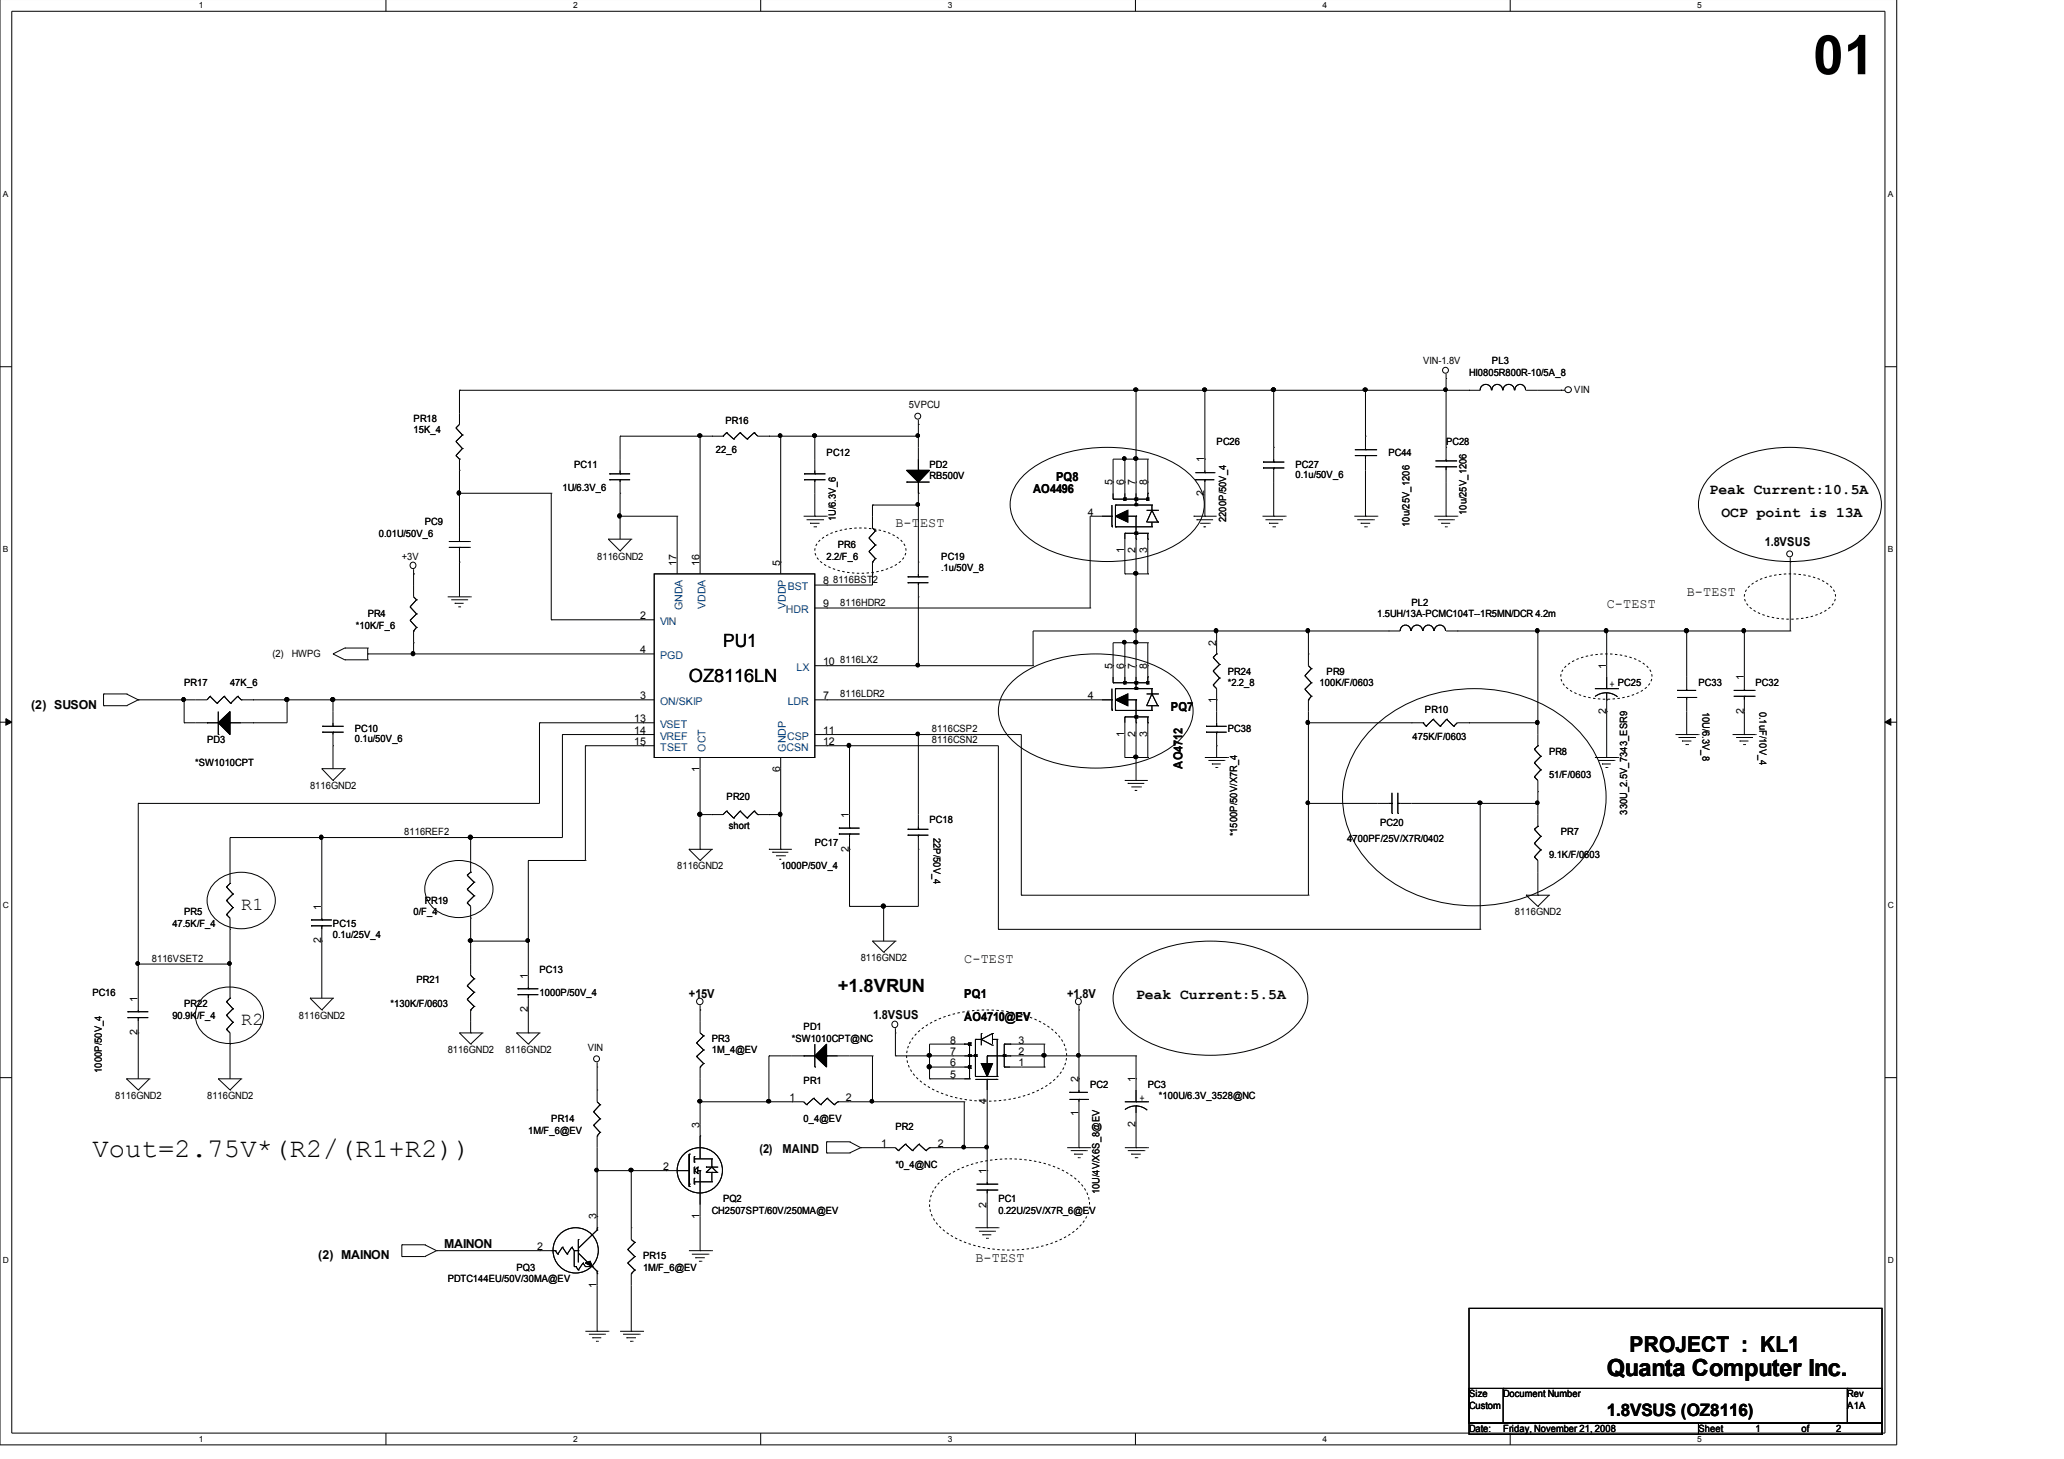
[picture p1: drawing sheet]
<svg xmlns="http://www.w3.org/2000/svg" width="297mm" height="210mm" viewBox="0 0 297 210" stroke-linecap="round" stroke-linejoin="round" font-family="sans-serif">
<path d="M0 -.1v208h273v-208M1.7 1.6h269.6v204.6h-269.6z" fill="none" stroke="#000" stroke-width=".14"/>
<g fill="#fff">
<path d="M28.6 .1h.5v1.3h-.5z"/>
<path d="M28.6 206.3h.5v1.3h-.5z"/>
</g>
<path d="M55.5 -.1v1.7M55.5 206.2v1.7" fill="none" stroke="#000" stroke-width=".14"/>
<g fill="#fff">
<path d="M82.5 .1h.5v1.3h-.5z"/>
<path d="M82.5 206.3h.5v1.3h-.5z"/>
</g>
<path d="M109.5 -.1v1.7M109.5 206.2v1.7" fill="none" stroke="#000" stroke-width=".14"/>
<g fill="#fff">
<path d="M136.4 .1h.5v1.3h-.5z"/>
<path d="M136.4 206.3h.5v1.3h-.5z"/>
</g>
<path d="M163.4 -.1v1.7M163.4 206.2v1.7" fill="none" stroke="#000" stroke-width=".14"/>
<g fill="#fff">
<path d="M190.3 .1h.5v1.3h-.5z"/>
<path d="M190.3 206.3h.5v1.3h-.5z"/>
</g>
<path d="M217.3 -.1v1.7M217.3 206.2v1.7" fill="none" stroke="#000" stroke-width=".14"/>
<g fill="#fff">
<path d="M244.3 .1h.5v1.3h-.5z"/>
<path d="M244.3 206.3h.5v1.3h-.5z"/>
<path d="M.4 27.2h.7v1.3h-.7z"/>
<path d="M271.7 27.2h.7v1.3h-.7z"/>
<path d="M.4 78.3h.7v1.3h-.7z"/>
<path d="M271.7 78.3h.7v1.3h-.7z"/>
</g>
<path d="M0 52.8h1.7M271.3 52.8h1.7" fill="none" stroke="#000" stroke-width=".14"/>
<g fill="#fff">
<path d="M.4 129.5h.7v1.2h-.7z"/>
<path d="M271.7 129.5h.7v1.2h-.7z"/>
</g>
<path d="M0 103.9h1.7M271.3 103.9h1.7" fill="none" stroke="#000" stroke-width=".14"/>
<path d="M.8 103.4l.9 .5-.9 .4zM271.3 103.9l.8-.5v.9z" fill="#000" stroke="#000" stroke-width=".14"/>
<g fill="#fff">
<path d="M.4 180.6h.7v1.3h-.7z"/>
<path d="M271.7 180.6h.7v1.3h-.7z"/>
</g>
<g fill="none" stroke="#000" stroke-width=".14">
<path d="M66.1 56.1h.1M66.1 56.1v5l-.5 .5M163.5 56.1h.1M163.5 56.1v16.6M173.4 56.1v11.9M183.3 56.1h.1M183.3 56.1v10.4M196.5 56.1h.1M196.5 56.1v8.6M208.1 56.1h.1M208.1 54.5h.1M208.1 53.8v12.5"/>
<path d="M211.4 56.1h.1M214.6 56.1a.8 .8 0 0 0-.8-.8 .8 .8 0 0 0-.8 .8h-146.9M216.2 56.1a.76 .76 0 0 0-.7-.8 .76 .76 0 0 0-.8 .8M217.9 56.1a.8 .8 0 0 0-.8-.8 .8 .8 0 0 0-.8 .8M219.5 56.1a.76 .76 0 0 0-.7-.8 .76 .76 0 0 0-.8 .8M219.6 56.1h5.6M224.6 56.1h.1M64.6 78.8h3M64.6 77.9h3M65.6 61.6h.1M65.6 63.5h.1M65.6 65.5h.1"/>
<path d="M65.6 61.6l.9 1M65.6 63.5l.9 1M65.6 65.5l.5 .6M66.1 71h.1M66.1 67.7h.1M66.1 77.9h.1M66.1 78.8h.1M66.1 66.1h.1M66.1 71h13.2M66.1 66.1v11.8M66.1 78.8v7.1M66.5 62.6h.1"/>
<path d="M66.5 64.5h.1M66.5 62.6l-.9 .9M66.5 64.5l-.9 1M67.6 78.8h.1M67.6 77.9h.1M79.3 71h.1M79.3 71v18.2M87.5 77.6h.1M87.5 77.6h3.3M87.5 77.6l1.7 1.7M87.7 68.2h.1M87.7 69h.1"/>
<path d="M87.7 69h3M87.7 68.2h3M89.2 74.3h.1M89.2 62.8h.1M89.2 71h.1M89.2 79.3h.1M89.2 69h.1M89.2 68.2h.1M89.2 62.8h14.9M89.2 62.8v5.4M89.2 69v8.6M89.2 74.3h8.3"/>
<path d="M90.8 77.6h.1M90.8 77.6l-1.6 1.7M97.5 74.3h.1M97.5 74.3v8.3M100.8 62.8h.1M100.8 62.8v19.8M102.4 62.8h.1M104.1 62.8h.1M104.6 62.2h.1M104.6 62.2l1 1M104.6 62.2l-.5 .6M105.6 63.2h.1"/>
<path d="M106.5 62.2h.1M106.5 62.2l1 1M106.5 62.2l-.9 1M107.5 63.2h.1M108.5 62.2h.1M108.5 62.2l.6 .6h23.1M108.5 62.2l-1 1M110.7 62.8h.1M112.4 62.8h.1M112.4 62.8v19.8M115.7 74.3h3.3M115.7 68.2h.1"/>
<path d="M115.7 69h.1M115.7 69h3.1M115.7 68.2h3.1M116.1 74.8h2.3M116.6 75.3h.1M116.6 75.3h1.3M117.1 75.8h.3M117.3 62.8h.1M117.3 74.3h.1M117.3 69h.1M117.3 68.2h.1M117.3 62.8v5.4"/>
<path d="M117.3 69v5.3M117.4 75.8h.1M118.4 74.8h.1M119 74.3h.1M125.1 77.4h.1M125.1 79.3h.1M125.1 77.4l.9 1M125.1 79.3l.9 1.1M125.6 72.7h.1M125.6 72.7v3.3l.4 .4M125.6 72.7h6.6M126 76.4h.1"/>
<path d="M126 78.4h.1M126 76.4l-.9 1M126 78.4l-.9 .9M130.5 69.4h.1M130.5 69.4h3.3M132.2 62.8h.1M132.2 61.1h.1M132.2 67.7h.1M132.2 71h.1M132.2 60.4v7.3M132.2 69.4v13.6M147.5 68.2a16.9 16.9 0 0 1 10.2-3.8 19.9 19.9 0 0 1 12.5 3 6.3 6.3 0 0 1 3 6.1 7.7 7.7 0 0 1-4 4.9 21.5 21.5 0 0 1-19.7 0 7.7 7.7 0 0 1-4-4.9 5.7 5.7 0 0 1 2-5.3z"/>
<path d="M160 74.3h.1M160 75.6h.1M160 75.8h.1M160 74.3h-3.1v13.2M160 72.7v3.1M160.2 69.4h.1M160.2 71.8h.1M160.2 71.8h5M160.5 72.7h.1M160.5 75.8h.1M160.5 72.7h5.3M160.5 75.8h5.3"/>
<path d="M160.5 72.7v3.1M161.7 71.6h.1M161.7 72h.1M161.7 71.6v.4M161.7 71.6h.3M161.7 72h.3M161.9 69.4h.1M161.9 66.1h.1M161.9 71.8h.1M161.9 76.7h.1M161.9 66.1v5.7M161.9 76.7v5.9"/>
<path d="M161.9 76.7h3.3M162 71.8h.1M162 71.6h.1M162 72h.1M162 71.6v.4M162.3 74.3h1.2M163.3 71.6h.1M163.3 72h.1M163.3 72.5h.1M163.3 72.7h.1M163.3 76.6h.1M163.3 76.9h.1"/>
<path d="M163.3 71.6v.4M163.3 72.5v.2M163.3 76.6v.3M163.3 71.6h.4M163.3 72h.4M163.3 72.7h.4M163.3 72.5h.4M163.3 76.6h.4M163.3 76.9h.4M163.5 69.4h.1M163.5 66.1h.1M163.5 71.8h.1"/>
<path d="M163.5 72h.1M163.5 74.3h.1M163.5 72.7h.1M163.5 76.6h.1M163.5 76.7h.1M163.5 77.6h.1M163.5 74.3v24.8M163.7 72h.1M163.7 71.6h.1M163.7 72.7h.1M163.7 72.5h.1M163.7 76.9h.1"/>
<path d="M163.7 76.6h.1M163.7 71.6v.4M163.7 72.5v.2M163.7 76.6v.3M165 72h.1M165 71.6h.1M165 75.1h.1M165 71.6v.4M165 71.6h.3M165 72h.3M165 73.4h1.6M165.2 69.4h.1"/>
<path d="M165.2 66.1h.1M165.2 71.6h.1M165.2 76.7h.1M165.2 77.6h.1M165.2 71.8h.1M165.2 71h.1M165.2 66.1h-5v5.7M165.2 66.1v5.7M165.2 76.7v5.9M165.2 75.1h1.4M165.3 71.6h.1M165.3 71.8h.1"/>
<path d="M165.3 72h.1M165.3 71.6v.4M165.8 72.7h.1M165.8 73.4h.1M165.8 75.8h.1M165.8 72.7v.7M165.8 75.1v.7M165.8 73.4l-.8 1.7M165.8 73.4l.8 1.7M166.6 73.4h.1M166.6 75.1h.1M171.8 74.3h.1"/>
<path d="M171.8 74.3h3.3M172 69h.1M172 69h2.8M172 68h2.8M172.2 74.8h.1M172.2 74.8h2.4M172.7 75.3h1.4M173.2 75.8h.1M173.2 75.8h.4M173.4 66.1h.1M173.4 74.3h.1M173.4 68h.1"/>
<path d="M173.4 69h.1M173.4 69v5.3M174.1 75.3h.1M174.8 68h.1M181.7 74.3h3.3M181.8 66.5h.1M181.8 67.3h.1M181.8 66.5h3M181.8 67.3h3M182.1 74.8h2.4M182.6 75.3h.1M182.6 75.3h1.4"/>
<path d="M183.1 75.8h.4M183.3 64.4h.1M183.3 74.3h.1M183.3 67.3h.1M183.3 66.5h.1M183.3 67.3v7M183.5 75.8h.1M184.5 74.8h.1M185 74.3h.1M194.9 74.3h3.3M195 65.5h3M195 64.7h3"/>
<path d="M195.3 74.8h2.4M195.8 75.3h.1M195.8 75.3h1.4M196.3 75.8h.4M196.5 74.3h.1M196.5 62.8h.1M196.5 64.7h.1M196.5 65.5h.1M196.5 65.5v8.8M196.7 75.8h.1M197.7 74.8h.1M198 65.5h.1"/>
<path d="M198 64.7h.1M198.2 74.3h.1M206.4 74.3h3.3M206.6 67.2h2.9M206.6 66.3h2.9M206.9 74.8h2.3M207.4 75.3h.1M207.4 75.3h1.3M207.9 75.8h.3M208.1 64.4h.1M208.1 74.3h.1M208.1 66.3h.1"/>
<path d="M208.1 67.2h.1M208.1 67.2v7.1M208.2 75.8h.1M209.2 74.8h.1M209.5 67.2h.1M209.5 66.3h.1M209.7 74.3h.1M246.8 67.9a16.5 16.5 0 0 1 10.8-3.5 16.5 16.5 0 0 1 10.8 3.5 5.8 5.8 0 0 1 0 9.4 16.5 16.5 0 0 1-10.8 3.5 16.5 16.5 0 0 1-10.8-3.5 5.8 5.8 0 0 1 0-9.4zM14.9 99.8h.1M14.9 99.8v1.7M14.9 99.8h3.3M18.2 99.8h.1"/>
<path d="M18.2 99.8l1.7 .9M47.9 94.1h.1M47.9 94.1l1.7 .8M49.6 93.2h.1M49.6 94.9h.1M49.6 93.2l-1.7 .9M49.6 93.2h3.3M49.6 94.9h3.3M52.9 94.1h.1M52.9 93.2h.1M52.9 94.9h.1M52.9 94.1h41.2"/>
<path d="M52.9 93.2v1.7M59 87.3h.1M59 89.3h.1M59 87.3l.9 1M59 89.3l.9 1M59.5 92.5h.1M59.5 94.1h.1M59.5 82.6h.1M59.5 90.8h.1M59.5 81.9v4l.4 .4M59.5 90.8v3.3M59.9 86.3h.1"/>
<path d="M59.9 88.3h.1M59.9 90.3h.1M59.9 86.3l-.9 1M59.9 88.3l-.9 1M59.9 90.3l-.4 .5M64.4 85.9h3.3M64.9 86.3h2.3M65.4 86.8h.1M65.4 86.8h1.3M66 87.3h.2M66.1 80.9h.1M66.2 87.3h.1"/>
<path d="M67.2 86.3h.1M67.7 85.9h.1M79.3 89.2h.1M79.3 89.2h14.8M94.1 82.6h23.2v26.4h-23.2zM112.4 80.9h.1M117.3 87.5h39.6M117.3 95.8h31.4M119 87.5h.1M119 84.2h.1M119 95.8h.1M125.6 82.6h.1"/>
<path d="M125.6 80.9h.1M125.6 80.9v3.3h-8.3M126 80.4h.1M126 80.4l-.4 .5M130.6 83h.1M130.6 83.8h.1M130.6 83h3M130.6 83.8h3M132.2 80.9h.1M132.2 85.9h.1M132.2 95.8h.1M132.2 83.8h.1"/>
<path d="M132.2 83h.1M132.2 83.8v12M145.9 97.9a17 17 0 0 1 10.2-3.8 20 20 0 0 1 12.5 3.1 6.3 6.3 0 0 1 3 6 7.7 7.7 0 0 1-4 4.9 21.6 21.6 0 0 1-19.8 0 7.7 7.7 0 0 1-4-4.9 5.7 5.7 0 0 1 2.1-5.3zM148.7 95.8h.1M156.9 87.5h.1M160 99.1v3.1M160.2 95.8h.1M160.2 98.2h.1M160.2 98.2h5M160.5 99.1h.1M160.5 99.1v3.1M160.5 99.1h5.3"/>
<path d="M161.7 98.1h.1M161.7 98.4h.1M161.7 98.1h.3M161.7 98.4h.3M161.7 98.1v.3M161.9 92.5h.1M161.9 95.8h.1M161.9 82.6h.1M161.9 98.2h.1M161.9 92.5v5.7M161.9 82.6h3.3M162 98.2h.1"/>
<path d="M162 98.1h.1M162 98.4h.1M162 98.1v.3M163.3 98.1h.1M163.3 98.4h.1M163.3 98.9h.1M163.3 99.2h.1M163.3 98.1h.4M163.3 98.4h.4M163.3 98.1v.3M163.3 98.9v.3M163.3 99.2h.4"/>
<path d="M163.3 98.9h.4M163.5 90.8h.1M163.5 92.5h.1M163.5 95.8h.1M163.5 82.6h.1M163.5 98.2h.1M163.5 98.4h.1M163.5 99.1h.1M163.5 99.2h.1M163.7 98.4h.1M163.7 98.1h.1M163.7 99.2h.1"/>
<path d="M163.7 98.9h.1M163.7 98.1v.3M163.7 98.9v.3M165 98.4h.1M165 98.1h.1M165 99.8h1.6M165 98.1h.3M165 98.4h.3M165 98.1v.3M165.2 92.5h.1M165.2 95.8h.1M165.2 82.6h.1"/>
<path d="M165.2 98.1h.1M165.2 98.2h.1M165.2 97.4h.1M165.2 92.5h-5v5.7M165.2 92.5v5.7M165.3 98.1h.1M165.3 98.2h.1M165.3 98.4h.1M165.3 98.1v.3M165.8 99.1h.1M165.8 99.8h.1M165.8 99.1v.7"/>
<path d="M165.8 99.8l-.8 1.7M165.8 99.8l.8 1.7M166.6 99.8h.1M174.6 98.6h.1M174.6 96.5h.1M174.6 94.6h.1M174.6 98.6l.5 .5v5.4M174.6 96.5l.9 1.1M174.6 94.6l.9 1M175.1 90.8h.1M175.1 94.1h.1M175.1 90.8v3.3"/>
<path d="M175.1 94.1l-.5 .5M175.5 97.6h.1M175.5 95.6h.1M175.5 97.6l-.9 1M175.5 95.6l-.9 .9M187.8 97.2h.1M187.8 99.2h.1M187.8 97.2l.9 1M187.8 99.2l.9 1M188.3 90.8h.1M188.3 94.1h.1M188.3 90.8v5l.4 .4"/>
<path d="M188.7 96.2h.1M188.7 98.2h.1M188.7 96.2l-.9 1M188.7 98.2l-.9 1M199.8 90.8h.1M203 90.8a.77 .77 0 0 0-.7-.9 .77 .77 0 0 0-.8 .9h-52.8v5M204.7 90.8a.81 .81 0 0 0-.8-.9 .81 .81 0 0 0-.8 .9M206.3 90.8a.77 .77 0 0 0-.7-.9 .77 .77 0 0 0-.8 .9M208 90.8a.81 .81 0 0 0-.8-.9 .81 .81 0 0 0-.8 .9M208.1 90.8h49.5M209.7 90.8h.1M221.3 90.8h.1"/>
<path d="M221.3 90.8v16.5M229.5 99.1h3.3M231.2 90.8h.1M231.2 99.1h.1M231.2 99.7a2.65 2.65 0 0 1 1.6 .5M231.2 99.7h-.1a2.64 2.64 0 0 0-1.5 .5M231.2 90.8v8.3M231.2 99.7v9.3M232.8 99.1h.1M241.4 99.3h.1M241.4 99.3h2.7M242.7 90.8h.1"/>
<path d="M242.7 99.3h.1M242.7 90.8v8.5M249.5 99.3h3M251 90.8h.1M251 99.3h.1M251 90.8v8.5M252.5 99.3h.1M257.6 90.8h.1M257.6 80.9h.1M257.6 80.2v10.6M14.9 101.5h.1M14.9 101.5h3.3"/>
<path d="M18.2 101.5h.1M19.9 100.7h.1M19.9 115.6h.1M19.9 115.6v30M19.9 100.7l-1.7 .8M26.5 100.7h.1M26.5 104h.1M26.5 100.7v3.3M26.5 104h4.9M29.8 104h.1M30.2 100.2h.1M30.2 100.2l-.4 .5h-9.9"/>
<path d="M30.2 100.2l1 1M31.2 101.2h.1M31.4 105.7h.1M31.4 102.4v3.3M32.3 100.2h.1M32.3 100.2l-1.1 1M32.3 100.2l.9 1M33.1 104h.1M33.2 101.2h.1M34.2 100.2h.1M34.2 100.2l-1 1M34.2 100.2l.5 .5"/>
<path d="M34.7 100.7h.1M34.7 100.7h59.4M36.4 100.7h.1M36.4 104h.1M41.3 100.7h.1M41.3 100.7v3.3h-8.2M46.3 110.6h.1M46.3 110.6h3.3M46.3 110.6l1.6 1.7M46.4 104.5h.1M46.4 105.3h.1M46.4 104.5h3"/>
<path d="M46.4 105.3h3M47.9 100.7h.1M47.9 107.3h.1M47.9 112.3h.1M47.9 105.3h.1M47.9 104.5h.1M47.9 100.7v3.8M47.9 105.3v5.3M49.6 110.6h.1M49.6 110.6l-1.7 1.7M77.6 104h.1M77.6 104h16.5"/>
<path d="M77.6 104v11.6h-57.7M80.9 105.7h.1M80.9 105.7v14.8h-47.8M80.9 105.7h13.2M84.2 107.3h.1M84.2 107.3v16.5M84.2 107.3h9.9M92.5 104h.1M92.5 105.7h.1M92.5 107.3h.1M100.8 117.2h.1M100.8 109v13.2"/>
<path d="M102.4 117.2h.1M104.6 116.7h.1M104.6 116.7l-.5 .5h-3.3M104.6 116.7l1 1M105.6 117.7h.1M106.5 116.7h.1M106.5 116.7l-.9 1M106.5 116.7l1 1M107.5 117.7h.1M108.5 116.7h.1M108.5 116.7l-1 1M108.5 116.7l.6 .5"/>
<path d="M109.1 117.2h.1M109.1 117.2h3.3M110.7 117.2h.1M112.4 117.2h.1M112.4 109v13.2M117.3 100.7h42.7M117.3 105.7h29.7v23.1M117.3 107.3h26.4v26.4M119 100.7h.1M119 105.7h.1M119 107.3h.1M120.7 120h.1"/>
<path d="M120.7 119.1h.1M120.7 120h3M120.7 119.1h3M122.3 107.3h.1M122.3 119.1h.1M122.3 120h.1M122.3 107.3v11.8M122.3 120v10.4M130.6 119.3h.1M130.6 119.3h3M132.2 105.7h.1M132.2 119.3h.1"/>
<path d="M132.2 105.7v13.6M160 100.7h.1M160 102h.1M160 102.2h.1M160.5 102.2h.1M160.5 102.2h5.3M161.9 109h.1M161.9 112.3h.1M161.9 103.1h.1M161.9 103.1v5.9M161.9 109h3.3M161.9 112.3h3.3"/>
<path d="M161.9 103.1h3.3M162.3 112.7h.1M162.3 100.7h1.2M162.3 112.7h2.4M162.8 113.2h1.4M163.3 113.7h.1M163.3 103h.1M163.3 103.3h.1M163.3 113.7h.4M163.3 103v.3M163.3 103h.4M163.3 103.3h.4"/>
<path d="M163.5 109h.1M163.5 112.3h.1M163.5 100.7h.1M163.5 103h.1M163.5 103.1h.1M163.5 104h.1M163.5 100.7v11.6M163.7 103.3h.1M163.7 103h.1M163.7 103v.3M164.2 113.2h.1M165 101.5h.1"/>
<path d="M165.2 109h.1M165.2 103.1h.1M165.2 104h.1M165.2 103.1v5.9M165.2 101.5h1.4M165.8 102.2h.1M165.8 101.5v.7M166.6 101.5h.1M173.4 109h3.3M173.6 104.5h.1M173.6 105.3h.1M173.6 104.5h2.9"/>
<path d="M173.6 105.3h2.9M173.9 109.4h2.3M174.4 109.9h.1M174.4 109.9h1.3M174.9 110.4h.3M175.1 107.3h.1M175.1 100.7h.1M175.1 105.3h.1M175.1 104.5h.1M175.1 105.3v3.7M175.2 110.4h.1M176.2 109.4h.1"/>
<path d="M176.7 109h.1M188.3 104h.1M188.3 115.6h.1M188.3 100.7h.1M188.3 104h16.5M188.3 115.6h12M188.3 100.7v28.1M188.7 100.2h.1M188.7 100.2l-.4 .5M197.1 105.2a21.3 21.3 0 0 1 20.4-5.5 18.1 18.1 0 0 1 12.3 9.2 13.6 13.6 0 0 1-3.6 16.3 21.9 21.9 0 0 1-24.1 2.7 15.6 15.6 0 0 1-8.8-11.7 13.7 13.7 0 0 1 3.8-11zM200.3 117h.1M200.3 115.6h.1"/>
<path d="M200.3 114.1v2.9M201.2 115.6h.1M201.2 117h.1M201.2 115.6h20.1M201.2 114.1v2.9M203.1 104h.1M204.8 104h.1M204.8 104l.4 .5M205.2 104.5h.1M206.2 103.5h.1M206.2 103.5l1.1 1M206.2 103.5l-1 1"/>
<path d="M207.3 104.5h.1M208.2 103.5h.1M208.2 103.5l1 1M208.2 103.5l-.9 1M209.2 104.5h.1M211.4 104h.1M213 115.6h.1M213 115.6v18.1M220.8 119.3h.1M220.8 111.8h.1M220.8 109.7h.1M220.8 107.8h.1"/>
<path d="M220.8 111.8l.5 .5v6.6M220.8 119.3l.9 1M220.8 109.7l.9 1.1M220.8 107.8l.9 1M221.3 104h.1M221.3 115.6h.1M221.3 113.9h.1M221.3 118.9h.1M221.3 107.3h.1M221.3 104h-11.6l-.5 .5M221.3 118.9l-.5 .4M221.3 107.3l-.5 .5"/>
<path d="M221.7 110.8h.1M221.7 108.8h.1M221.7 110.8l-.9 1M221.7 108.8l-.9 .9M229.5 109h3.3M230 109.4h2.3M230.5 109.9h.1M230.5 109.9h1.3M231.1 110.4h.2M231.2 102.4h.1M231.2 100.7h.1M231.3 110.4h.1"/>
<path d="M232.3 109.4h.1M232.8 109h.1M241.1 105.7h3.3M241.4 100.3h2.7M241.6 106.1h2.3M242.1 106.6h.1M242.1 106.6h1.3M242.6 107.1h.3M242.7 105.7h.1M242.7 100.3h.1M242.7 100.3v5.4M242.9 107.1h.1"/>
<path d="M243.9 106.1h.1M244.1 100.3h.1M244.4 105.7h.1M249.3 105.7h3.3M249.5 100.2h3M249.9 106.1h2.2M250.4 106.6h.1M250.4 106.6h1.2M250.9 107.1h.2M251 105.7h.1M251 100.2h.1M251 100.2v5.5"/>
<path d="M251.1 107.1h.1M252.1 106.1h.1M252.5 100.2h.1M252.6 105.7h.1M19.9 138.7h.1M19.9 138.7h13.2M31 126.9a5.5 5.5 0 0 1 8 .6 3.7 3.7 0 0 1-1.8 5.6 5.3 5.3 0 0 1-7.1-2.1 3.5 3.5 0 0 1 .9-4.1zM32.6 131.6h.1M32.6 129.6h.1M32.6 127.6h.1M32.6 131.6l.5 .5v11.5M32.6 129.6l.9 1"/>
<path d="M32.6 127.6l.9 1M33.1 138.7h.1M33.1 120.5h.1M33.1 133.7h.1M33.1 127.1h.1M33.1 120.5v6.6M33.1 127.1l-.5 .5M33.5 130.6h.1M33.5 128.6h.1M33.5 130.6l-.9 1M33.5 128.6l-.9 1M44.8 133.2h.1"/>
<path d="M44.8 132.3h.1M44.8 133.2h3M44.8 132.3h3M46.3 135.4h.1M46.3 120.5h.1M46.3 132.3h.1M46.3 133.2h.1M46.3 120.5v11.8M46.3 133.2v10.4M62.3 125.3a5.5 5.5 0 0 1 8 .5 3.7 3.7 0 0 1-1.8 5.6 5.3 5.3 0 0 1-7.1-2.1 3.6 3.6 0 0 1 .9-4zM67.2 129.9h.1M67.2 127.9h.1"/>
<path d="M67.2 125.9h.1M67.2 129.9l.5 .5v9.9l.5 .5M67.2 127.9l1 1M67.2 125.9l1 1M67.7 120.5h.1M67.7 135.4h.1M67.7 132.1h.1M67.7 125.5h.1M67.7 120.5v5M67.7 135.4h8.3M67.7 125.5l-.5 .4M68.2 128.9h.1"/>
<path d="M68.2 126.9h.1M68.2 128.9l-1 1M68.2 126.9l-1 1M76 135.4h.1M76 123.8h.1M76 123.8v18.5M76 123.8h8.2M84.2 123.8h.1M99.1 122.2h.1M99.1 122.2h3.3M99.1 122.2l1.7 1.6M100.8 122.2h.1"/>
<path d="M100.8 123.8h.1M102.4 122.2h.1M102.4 122.2l-1.6 1.6M110.7 122.2h.1M110.7 122.2h3.3M111.2 122.6h.1M111.2 122.6h2.3M111.7 123.1h1.2M112.2 123.6h.1M112.2 123.6h.2M112.4 122.2h.1M112.9 123.1h.1"/>
<path d="M122.3 122.2h.1M122.3 130.4h.1M125.6 135.4h.1M125.6 135.4h3.3M125.6 135.4l1.6 1.6M127.2 130.4h.1M127.2 137h.1M127.2 130.4v5M128.9 135.4h.1M128.9 135.4l-1.7 1.6M130.6 120.2h.1M130.6 120.2h3"/>
<path d="M132.2 122.2h.1M132.2 120.2h.1M132.2 120.2v10.2h-9.9M143.7 133.7h.1M143.7 133.7h69.3M147 128.8h.1M147 128.8h41.3M162.4 139.2a17 17 0 0 1 10.2-3.7 20 20 0 0 1 12.5 3 6.3 6.3 0 0 1 3 6.1 7.7 7.7 0 0 1-4 4.8 21.6 21.6 0 0 1-19.8 0 7.7 7.7 0 0 1-4-4.8 5.7 5.7 0 0 1 2.1-5.4zM188.3 128.8h.1M213 133.7h.1M219.6 128.8h.1M219.6 128.8h3.3"/>
<path d="M219.6 128.8l1.7 1.6M220.8 123.3h.1M220.8 121.3h.1M220.8 123.3l.5 .5v5M220.8 121.3l.9 1M221.3 128.8h.1M221.3 130.4h.1M221.7 122.3h.1M221.7 120.3h.1M221.7 122.3l-.9 1M221.7 120.3l-.9 1M222.9 128.8h.1"/>
<path d="M222.9 128.8l-1.6 1.6M0 155h1.7M18.2 155.2h.1M18.2 155.2h3.3M18.2 155.2l1.7 1.6M18.4 146.4h.1M18.4 145.6h.1M18.4 146.4h2.9M18.4 145.6h2.9M19.9 148.6h.1M19.9 156.8h.1M19.9 145.6h.1"/>
<path d="M19.9 146.4h.1M19.9 146.4v8.8M21.5 155.2h.1M21.5 155.2l-1.6 1.6M29.3 143.4a5.5 5.5 0 0 1 8 .6 3.7 3.7 0 0 1-1.8 5.6 5.3 5.3 0 0 1-7.1-2.1 3.5 3.5 0 0 1 .9-4.1zM31.4 155.2h.1M31.4 155.2h3.3M31.4 155.2l1.7 1.6M32.6 148.1h.1M32.6 146.1h.1M32.6 144.1h.1M32.6 148.1l.5 .5v6.6"/>
<path d="M32.6 146.1l.9 1M32.6 144.1l.9 1M33.1 150.2h.1M33.1 156.8h.1M33.1 143.6h.1M33.1 143.6l-.5 .5M33.5 147.1h.1M33.5 145.1h.1M33.5 147.1l-.9 1M33.5 145.1l-.9 1M34.7 155.2h.1M34.7 155.2l-1.6 1.6"/>
<path d="M44.6 143.6h.1M44.6 143.6h3.3M44.6 143.6l1.7 1.7M46.3 145.3h.1M47.9 143.6h.1M47.9 143.6l-1.6 1.7M66.1 148.6h.1M66.1 148.6h3.3M66.1 148.6l1.6 1.6M67.2 141.8h.1M67.2 143.8h.1M67.2 141.8l1 1"/>
<path d="M67.2 143.8l1 1M67.7 148.6h.1M67.7 150.2h.1M67.7 145.3h.1M67.7 145.3v3.3M68.2 140.8h.1M68.2 142.8h.1M68.2 144.8h.1M68.2 140.8l-1 1M68.2 142.8l-1 1M68.2 144.8l-.5 .5M69.4 148.6h.1"/>
<path d="M69.4 148.6l-1.7 1.6M74.3 148.6h.1M74.3 148.6h3.3M74.3 148.6l1.7 1.6M74.5 143.1h.1M74.5 142.3h.1M74.5 143.1h3M74.5 142.3h3M76 148.6h.1M76 150.2h.1M76 142.3h.1M76 143.1h.1"/>
<path d="M76 143.1v5.5M77.6 148.6h.1M77.6 148.6l-1.6 1.6M85.4 159.9h.1M85.4 159.9l1 1.1M85.9 156.8h.1M85.9 153.5h.1M85.9 152.8v5.7l.5 .4M86.4 158.9h.1M86.4 158.9l-1 1M100.2 150h.1M100.2 152h.1"/>
<path d="M100.2 150l1.1 1.1M100.2 152l1.1 1M100.8 158.5h.1M100.8 145.3h.1M100.8 153.5h.1M100.8 144.6v4l.5 .4M100.8 153.5v13.2M100.8 158.5h14.9l.4 .4M101.3 149h.1M101.3 151.1h.1M101.3 153h.1M101.3 149l-1.1 1"/>
<path d="M101.3 151.1l-1.1 .9M101.3 153l-.5 .5M110.7 151.9h.1M110.7 158.5h.1M110.7 151.9h6.6M110.7 151.9v6.6M114 158.5h.1M115.7 151.9h.1M116.1 158.9h.1M117.1 158h.1M117.1 158l-1 .9M117.1 158l1 .9"/>
<path d="M117.3 153.5h.1M117.3 150.2v3.3M118.1 158.9h.1M119 151.9h.1M119 151.9h6.6M119 158h.1M119 158l-.9 .9M119 158l1.1 .9M120.1 158.9h.1M120.6 158.5h.1M120.6 158.5h18.2M120.6 158.5l-.5 .4"/>
<path d="M125.6 158.5h.1M125.6 151.9h.1M125.6 151.9v6.6M128.9 151.9h.1M128.9 148.6h.1M128.9 151.9h11.5M128.9 147.9v4M133.8 153.5h.1M133.8 155.2h.1M133.8 151.9h.1M133.8 153.5h5.7M133.8 155.2h5.7"/>
<path d="M137.1 153.5h.1M137.1 155.2h.1M137.1 150.2h.1M137.1 151.9h.1M138.8 158.5h.1M138.8 150.2h.1M138.8 158.5v6.6M139.4 150h.1M139.4 150.4h.1M139.4 150.2h.1M139.4 151.7h.1M139.4 152h.1"/>
<path d="M139.4 153.3h.1M139.4 153.7h.1M139.4 150v.4M139.4 151.7v.3M139.4 153.3v.4M139.4 150h.3M139.4 150.4h.3M139.4 151.7h.3M139.4 152h.3M139.4 153.3h.3M139.4 153.7h.3M139.5 153.5h.1"/>
<path d="M139.5 150h.1M139.5 151.9h.1M139.5 155.2h.1M139.5 153.3h.1M139.5 150.2h.1M139.5 150.2h-5.7v5M139.5 150.2v5M139.7 150h.1M139.7 150.4h.1M139.7 151.9h.1M139.7 151.7h.1M139.7 152h.1"/>
<path d="M139.7 153.7h.1M139.7 153.3h.1M139.7 150v.4M139.7 151.7v.3M139.7 153.3v.4M140.2 151.7h.1M140.2 152h.1M140.2 151.7h.3M140.2 152h.3M140.2 151.7v.3M140.4 154.9h.1M140.4 151.9h.1"/>
<path d="M140.4 149.5h.1M140.4 155.3h3.1M140.4 154.9h3.1M140.4 149.5v5.4M140.4 149.5h.8M140.5 151.7h.1M140.5 152h.1M140.5 151.9h.1M140.5 151.7v.3M141.2 148.7h.1M141.2 149.5h.1M141.2 148.7v1.7"/>
<path d="M141.2 149.5l1.6 .9M142.1 155.3h.1M142.1 151.9h.1M142.1 151.9h21.4M142.1 151.9v1.1M142.1 155.3v15.1M142.8 148.7h.1M142.8 150.4h.1M142.8 148.7v1.5M142.8 149.5h.7M142.8 148.7l-1.6 .8M143.3 155.3h.1"/>
<path d="M143.5 155.3h.1M143.5 154.9h.1M143.5 149.5h.1M143.5 149.5v5.4M144.4 152h.1M144.4 151.7h.1M144.4 151.9h.1M144.4 151.7h.3M144.4 152h.3M144.4 151.7v.3M144.5 153.5h.1M144.5 150.2h.1"/>
<path d="M144.5 151.9h.1M144.5 153.5h5.8M144.5 150.2h5.8M144.5 150.2v3.3M144.7 152h.1M144.7 151.7h.1M144.7 151.7v.3M145.4 150.2h.1M145.4 151.9h.1M150.3 153.5h.1M150.3 151.9h.1M150.3 150.2h.1"/>
<path d="M150.3 150.2v3.3M153.9 157.2h.1M153.9 157.2h2.6M153.9 158.2h2.6M155.3 151.9h.1M155.3 155.2h.1M155.3 145.3h.1M155.3 158.2h.1M155.3 157.2h.1M155.3 144.6v12.6M155.3 158.2v6.9M156.5 158.2h.1"/>
<path d="M161.9 158.5h3.3M163.5 151.9h.1M163.5 155.2h.1M163.5 158.5h.1M163.5 159.1l1 .2 .6 .4M163.5 159.1h-.1a2.53 2.53 0 0 0-1.5 .5M163.5 159.1h.1M163.5 151.9v6.6M163.5 159.1v6M165.2 158.5h.1M271.3 155h1.7M57.8 179.1h.1"/>
<path d="M57.8 179.1v1.7M57.8 179.1h3.3M61.1 179.1h.1M61.1 179.1l1.7 .8M62.8 179.9h.1M62.8 179.9h17.1M62.8 179.9l-1.7 .9M77.6 179.9h.1M79.9 179.9h.1M79.9 179.9l.4 .5M80.9 179.4h.1M80.9 179.4l-.6 1"/>
<path d="M80.9 179.4l.7 1M82.3 179.4h.1M82.3 179.4l-.7 1M82.3 179.4l.3 .5M82.6 179.9h.1M82.6 179.9h.6M82.6 179.9v2.3M83.2 179.9h.1M83.2 178.3h.1M83.2 178.3v3.3M85.4 161.9h.1M85.4 161.9l1 1"/>
<path d="M85.9 168.4h.1M85.9 175h.1M85.9 163.4h.1M85.9 177h.1M85.9 176.6h.1M85.9 168.4h13.2M85.9 163.4v13.6M85.9 177l-2.7 2.6M86.4 161h.1M86.4 162.9h.1M86.4 161l-1 .9M86.4 162.9l-.5 .5"/>
<path d="M90.3 179.8h.1M90.3 179.8l1.1 1M90.8 168.4h.1M90.8 176.6h.1M90.8 168.4v9.9l.6 .4M91.4 178.7h.1M91.4 178.7l-1.1 1.1M95.8 168.4h.1M99.1 170.5h.1M99.1 168.4h.1M99.1 170.7h.1M99.1 179.9h3.3"/>
<path d="M99.2 166h.1M99.2 170.4h.1M99.2 170.7h.1M99.2 166h-.1v4.7M99.2 166v4.7M99.9 166.7h.1M99.9 168.4h.1M99.9 167.9h.1M99.9 168.8h.1M99.9 169.5h.1M99.9 170.2h.1M99.9 166.4h.1"/>
<path d="M99.9 167.1h.1M99.9 167.2h.1M99.9 170h.1M99.9 170.4h.1M99.9 166.7h2.5M99.9 168.4l.3 .3M99.9 166.4v.8M99.9 167.9v.9M99.9 169.5v.9M99.9 170h2.5M100.2 168.7h.1M100.2 168.7l.2 .1"/>
<path d="M100.4 168.8h.1M100.4 167.9h.1M100.4 168.4h.1M100.4 168.4h.4M100.4 167.9l-.5 .5M100.4 167.9v.9M100.8 179.9h.1M100.8 168.4h.1M100.8 163.4h.1M100.8 168.4v11.5M101.6 168.7h.1M101.6 167.9h.1"/>
<path d="M101.6 168.7h1.6M101.6 167.9h1.6M101.8 168.7h.1M101.9 168.7h.1M102.4 179.9h.1M102.4 168.7h.1M102.4 166.7h.1M102.4 167.9h.1M102.4 170h.1M102.4 166.7v1.2M102.4 168.7v1.3M102.4 167.9l.8 .8"/>
<path d="M102.4 167.9l-.8 .8M103.2 168.7h.1M103.2 167.9h.1M119 165.9h.1M119 164.3h.1M119 165.9h3.3M119 164.3v1.6M119 164.3h3.3M122.3 165.9h.1M122.3 164.3h.1M122.3 164.3l1.6 .8M123.9 165.1h.1"/>
<path d="M123.9 165.1h5l.4 .4M123.9 165.1l-1.6 .8M127.2 165.1h.1M129.3 165.5h.1M130.3 164.6h.1M130.3 164.6l-1 .9M130.3 164.6l1 .9M131.3 165.5h.1M132.2 164.6h.1M132.2 164.6l-.9 .9M132.2 164.6l1.1 .9M133.3 165.5h.1"/>
<path d="M133.8 165.1h.1M133.8 165.1h8.3M133.8 165.1l-.5 .4M138.8 165.1h.1M140.4 176.6h3.3M140.5 171.2h3M140.5 170.4h3M140.9 177.1h2.3M141.4 177.6h.1M141.4 177.6h1.3M141.9 178.2h.3M142.1 176.6h.1"/>
<path d="M142.1 168.4h.1M142.1 165.1h.1M142.1 170.4h.1M142.1 171.2h.1M142.1 171.2v5.4M142.2 178.2h.1M143.2 177.1h.1M143.5 171.2h.1M143.5 170.4h.1M143.7 176.6h.1M153.6 165.1h3.3M154.1 165.5h2.3"/>
<path d="M154.6 166h.1M154.6 166h1.3M155.1 166.6h.3M155.3 165.1h.1M155.4 166.6h.1M156.4 165.5h.1M156.9 165.1h.1M161.9 165.1h3.3M162.3 165.5h2.4M162.8 166h.1M162.8 166h1.4M163.3 166.6h.4"/>
<path d="M163.5 165.1h.1M163.7 166.6h.1M164.7 165.5h.1M165.2 165.1h.1M57.8 180.8h.1M57.8 180.8h3.3M61.1 180.8h.1M80.3 180.4h.1M81.6 180.4h.1M82.6 182.2h.1M82.6 182.2h.3M82.9 182.2h.1"/>
<path d="M82.9 182.2l.3 .5M83.2 182.7h.1M83.2 180.3l1.4 1.3M83.9 181.7h.1M83.9 181.7l-.7 1M83.9 181.7l.3 .5M84.2 182.2h.1M84.2 191.5h3.3M84.2 182.2h1.1M84.6 181.6h.1M84.8 192h2.2M85.3 192.5h.1"/>
<path d="M85.3 182.2h.1M85.3 192.5h1.2M85.3 182.2l.6 .7M85.8 193h.2M85.9 191.5h.1M85.9 183.2h.1M85.9 182.9h.1M85.9 182.9v8.6M86 193h.1M87 192h.1M87.5 191.5h.1M89.2 191.5h3.3"/>
<path d="M89.7 192h2.3M90.2 192.5h.1M90.2 192.5h1.3M90.3 181.7h.1M90.3 181.7l1.1 1M90.7 193h.3M90.8 191.5h.1M90.8 183.2h.1M90.8 183.2v8.3M91 193h.1M91.4 180.8h.1M91.4 182.7h.1"/>
<path d="M91.4 180.8l-1.1 .9M91.4 182.7l-.6 .5M92 192h.1M92.5 191.5h.1M99.6 180.4h2.3M100.1 180.9h.1M100.1 180.9h1.3M100.6 181.5h.3M100.9 181.5h.1M101.9 180.4h.1M211.4 188.2h59.4v16.5h-59.4zM211.4 199.7h59.4v5h-59.4z"/>
<path d="M216.3 199.7h.1M216.3 199.7v5M265.9 199.7h.1M265.9 199.7v5M211.4 204.7h59.4v1.6h-59.4zM244.4 204.7h.1M244.4 204.7v1.6M270.8 206.3h.1M270.8 204.7v1.6"/>
<circle cx="132.1" cy="59.9" r=".42"/>
<circle cx="208" cy="53.3" r=".42"/>
<circle cx="225.7" cy="56.1" r=".45"/>
<circle cx="257.6" cy="79.7" r=".42"/>
<circle cx="59.4" cy="81.3" r=".45"/>
<circle cx="85.9" cy="152.3" r=".42"/>
<circle cx="100.7" cy="144.1" r=".47"/>
<circle cx="128.8" cy="147.4" r=".45"/>
<circle cx="155.2" cy="144.1" r=".45"/>
<circle cx="82.8" cy="179.9" r="3.3"/>
<circle cx="100.7" cy="168.4" r="3.3"/>
</g>
<g fill="#000" stroke="#000" stroke-width=".14">
<path d="M130.5 67.7h3.3l-1.6 1.7zM160.5 74.3l1.8-.9v1.7zM31.4 104l1.7-1.6v3.3zM160.5 100.7l1.8-.9v1.7zM117.3 151.9l1.7-1.7v3.3zM141.2 153h1.6l-.7 1.9zM84.2 181.7l.7-.2 .4 .7z"/>
<circle cx="163.5" cy="56.1" r=".28"/>
<circle cx="173.4" cy="56.1" r=".28"/>
<circle cx="183.3" cy="56.1" r=".28"/>
<circle cx="196.5" cy="56.1" r=".28"/>
<circle cx="208" cy="56.1" r=".25"/>
<circle cx="66" cy="70.9" r=".28"/>
<circle cx="89.1" cy="74.2" r=".28"/>
<circle cx="100.7" cy="62.7" r=".28"/>
<circle cx="112.3" cy="62.7" r=".25"/>
<circle cx="117.2" cy="62.7" r=".28"/>
<circle cx="132.1" cy="72.6" r=".25"/>
<circle cx="132.1" cy="62.7" r=".25"/>
<circle cx="161.8" cy="66" r=".25"/>
<circle cx="163.5" cy="66" r=".28"/>
<circle cx="59.4" cy="94" r=".28"/>
<circle cx="132.1" cy="95.7" r=".25"/>
<circle cx="161.8" cy="92.4" r=".25"/>
<circle cx="163.4" cy="90.7" r=".3"/>
<circle cx="163.5" cy="92.4" r=".28"/>
<circle cx="163.5" cy="82.5" r=".28"/>
<circle cx="175" cy="90.7" r=".28"/>
<circle cx="188.2" cy="90.7" r=".28"/>
<circle cx="221.2" cy="90.7" r=".28"/>
<circle cx="231.1" cy="90.7" r=".28"/>
<circle cx="242.7" cy="90.7" r=".3"/>
<circle cx="250.9" cy="90.7" r=".28"/>
<circle cx="26.4" cy="100.6" r=".28"/>
<circle cx="41.3" cy="100.6" r=".3"/>
<circle cx="47.9" cy="100.6" r=".3"/>
<circle cx="100.7" cy="117.2" r=".3"/>
<circle cx="112.2" cy="117.2" r=".28"/>
<circle cx="122.2" cy="107.2" r=".28"/>
<circle cx="132.1" cy="105.6" r=".25"/>
<circle cx="163.5" cy="108.9" r=".28"/>
<circle cx="188.2" cy="103.9" r=".28"/>
<circle cx="188.2" cy="115.5" r=".25"/>
<circle cx="213" cy="115.5" r=".28"/>
<circle cx="221.2" cy="103.9" r=".28"/>
<circle cx="221.2" cy="115.5" r=".25"/>
<circle cx="19.8" cy="138.6" r=".25"/>
<circle cx="33" cy="138.6" r=".25"/>
<circle cx="46.2" cy="120.5" r=".28"/>
<circle cx="67.7" cy="120.5" r=".3"/>
<circle cx="67.7" cy="135.3" r=".28"/>
<circle cx="75.9" cy="135.3" r=".25"/>
<circle cx="127.1" cy="130.4" r=".3"/>
<circle cx="100.7" cy="158.4" r=".28"/>
<circle cx="110.6" cy="158.4" r=".28"/>
<circle cx="125.5" cy="158.4" r=".25"/>
<circle cx="133.7" cy="153.5" r=".3"/>
<circle cx="133.8" cy="151.8" r=".28"/>
<circle cx="150.3" cy="151.8" r=".28"/>
<circle cx="155.2" cy="151.8" r=".25"/>
<circle cx="85.9" cy="168.3" r=".25"/>
<circle cx="90.8" cy="168.3" r=".28"/>
<circle cx="138.7" cy="165" r=".25"/>
<circle cx="142" cy="165" r=".25"/>
</g>
<path d="M118.2 77.6a10.7 10.7 0 0 1 8.9-1.2 4.8 4.8 0 0 1 3.2 2.2 1.98 1.98 0 0 1-.8 2.3 10.7 10.7 0 0 1-9 1.1 4.8 4.8 0 0 1-3.1-2.2 1.98 1.98 0 0 1 .8-2.2zM225.5 95.7a10.7 10.7 0 0 1 9-1.2 4.8 4.8 0 0 1 3.1 2.3 1.98 1.98 0 0 1-.8 2.2 10.7 10.7 0 0 1-8.9 1.2 4.8 4.8 0 0 1-3.2-2.3 1.98 1.98 0 0 1 .8-2.2zM251.9 84.2a10.7 10.7 0 0 1 9-1.2 4.8 4.8 0 0 1 3.2 2.2 1.98 1.98 0 0 1-.8 2.3 10.7 10.7 0 0 1-9 1.1 4.8 4.8 0 0 1-3.2-2.2 1.98 1.98 0 0 1 .8-2.2zM132 148.6a14.7 14.7 0 0 1 10-3.3 14.7 14.7 0 0 1 9.9 3.3 4.3 4.3 0 0 1 0 6.6 14.7 14.7 0 0 1-9.9 3.2 14.7 14.7 0 0 1-10-3.2 4.3 4.3 0 0 1 0-6.6zM135.3 170a14.7 14.7 0 0 1 10-3.3 14.7 14.7 0 0 1 9.9 3.3 4.3 4.3 0 0 1 0 6.6 14.7 14.7 0 0 1-9.9 3.2 14.7 14.7 0 0 1-10-3.2 4.3 4.3 0 0 1 0-6.6z" fill="none" stroke="#000" stroke-width=".14" stroke-dasharray=".4 .4 .4 .4 .4 .4 .4 .4" stroke-linecap="butt"/>
<text font-size="7.9" x="260.9" y="10.7">01</text>
<text font-size="3.9" x="13.3" y="166.5">Vout=2.75V*(R2/(R1+R2))</text>
<text font-size="3.4" x="231.2" y="198">Quanta Computer Inc.</text>
<text font-size="3.1" x="234.5" y="194.5">PROJECT : KL1</text>
<g font-size="2.6">
<text x="104.1" y="93.1">PU1</text>
<text x="99.1" y="98.1">OZ8116LN</text>
<text x="34.7" y="130.9">R1</text>
<text x="120.6" y="142.8">+1.8VRUN</text>
<text x="34.7" y="147.4">R2</text>
</g>
<text font-size="2.5" x="231.2" y="203.7">1.8VSUS (OZ8116)</text>
<g font-size="2.1">
<text x="246" y="71.1">Peak Current:10.5A</text>
<text x="247.7" y="74.4">OCP point is 13A</text>
<text x="163.5" y="143.8">Peak Current:5.5A</text>
</g>
<g font-size="1.9">
<text x="128.9" y="75.9">B-TEST</text>
<text x="231.2" y="87.5">C-TEST</text>
<text x="242.7" y="85.8">B-TEST</text>
<text x="138.8" y="138.6">C-TEST</text>
<text x="140.4" y="181.5">B-TEST</text>
</g>
<g font-size="1.8">
<text x="148.7" y="71">AO4496</text>
<text x="152" y="69.3">PQ8</text>
<text x="254" y="78.5">1.8VSUS</text>
<text x="4.5" y="102">(2) SUSON</text>
<text x="168.5" y="102.3">PQ7</text>
<text x="170.2" y="110.6" transform="rotate(-90 170.2 110.6)">AO4712</text>
<text x="99.1" y="143.6">+15V</text>
<text x="138.8" y="143.6">PQ1</text>
<text x="153.6" y="143.6">+1.8V</text>
<text x="125.6" y="146.6">1.8VSUS</text>
<text x="138.8" y="146.9">AO4710@EV</text>
<text x="109.3" y="165.9">(2)</text>
<text x="112.6" y="165.9">MAIND</text>
<text x="63.9" y="179.6">MAINON</text>
<text x="45.8" y="181.2">(2) MAINON</text>
</g>
<g font-size="1.5">
<text x="160.1" y="69.8" transform="rotate(-90 160.1 69.8)">5</text>
<text x="161.8" y="69.8" transform="rotate(-90 161.8 69.8)">6</text>
<text x="163.4" y="69.8" transform="rotate(-90 163.4 69.8)">7</text>
<text x="165.1" y="69.8" transform="rotate(-90 165.1 69.8)">8</text>
<text x="173.3" y="71.4" transform="rotate(-90 173.3 71.4)">2</text>
<text x="173.3" y="66.5" transform="rotate(-90 173.3 66.5)">1</text>
<text x="156.5" y="74.2">4</text>
<text x="97.4" y="81.4" transform="rotate(-90 97.4 81.4)">17</text>
<text x="100.7" y="81.4" transform="rotate(-90 100.7 81.4)">16</text>
<text x="112.3" y="81.4" transform="rotate(-90 112.3 81.4)">5</text>
<text x="161.8" y="79.6" transform="rotate(-90 161.8 79.6)">1</text>
<text x="163.4" y="79.6" transform="rotate(-90 163.4 79.6)">2</text>
<text x="165.1" y="79.6" transform="rotate(-90 165.1 79.6)">3</text>
<text x="92.1" y="89.1">2</text>
<text x="118.4" y="84.1">8</text>
<text x="118.4" y="87.4">9</text>
<text x="92.1" y="94">4</text>
<text x="118.4" y="95.7">10</text>
<text x="175" y="92.9" transform="rotate(-90 175 92.9)">2</text>
<text x="92.1" y="100.6">3</text>
<text x="118.4" y="100.6">7</text>
<text x="156.5" y="100.6">4</text>
<text x="160.1" y="96.2" transform="rotate(-90 160.1 96.2)">5</text>
<text x="161.8" y="96.2" transform="rotate(-90 161.8 96.2)">6</text>
<text x="163.4" y="96.2" transform="rotate(-90 163.4 96.2)">7</text>
<text x="165.1" y="96.2" transform="rotate(-90 165.1 96.2)">8</text>
<text x="175" y="101.1" transform="rotate(-90 175 101.1)">1</text>
<text x="231.1" y="96.2" transform="rotate(-90 231.1 96.2)">1</text>
<text x="251" y="97.9" transform="rotate(-90 251 97.9)">1</text>
<text x="91.3" y="103.9">13</text>
<text x="91.3" y="105.6">14</text>
<text x="91.3" y="107.2">15</text>
<text x="118.4" y="105.6">11</text>
<text x="118.4" y="107.2">12</text>
<text x="161.8" y="106" transform="rotate(-90 161.8 106)">1</text>
<text x="163.4" y="106" transform="rotate(-90 163.4 106)">2</text>
<text x="165.1" y="106" transform="rotate(-90 165.1 106)">3</text>
<text x="231.1" y="102.7" transform="rotate(-90 231.1 102.7)">2</text>
<text x="251" y="102.7" transform="rotate(-90 251 102.7)">2</text>
<text x="100.7" y="111" transform="rotate(-90 100.7 111)">1</text>
<text x="112.3" y="111" transform="rotate(-90 112.3 111)">6</text>
<text x="122.2" y="117.7" transform="rotate(-90 122.2 117.7)">1</text>
<text x="122.2" y="122.5" transform="rotate(-90 122.2 122.5)">2</text>
<text x="46.2" y="130.9" transform="rotate(-90 46.2 130.9)">1</text>
<text x="46.2" y="135.7" transform="rotate(-90 46.2 135.7)">2</text>
<text x="75.9" y="140.8" transform="rotate(-90 75.9 140.8)">1</text>
<text x="19.8" y="148.9" transform="rotate(-90 19.8 148.9)">2</text>
<text x="19.8" y="144.1" transform="rotate(-90 19.8 144.1)">1</text>
<text x="75.9" y="145.6" transform="rotate(-90 75.9 145.6)">2</text>
<text x="136.7" y="150.1">8</text>
<text x="136.7" y="151.8">7</text>
<text x="136.7" y="153.4">6</text>
<text x="136.7" y="155.1">5</text>
<text x="146.6" y="151.8">2</text>
<text x="146.6" y="150.1">3</text>
<text x="146.6" y="153.4">1</text>
<text x="155.2" y="155.6" transform="rotate(-90 155.2 155.6)">2</text>
<text x="163.4" y="155.6" transform="rotate(-90 163.4 155.6)">1</text>
<text x="113.6" y="158.4">1</text>
<text x="121.8" y="158.4">2</text>
<text x="142" y="158.8" transform="rotate(-90 142 158.8)">4</text>
<text x="155.2" y="160.5" transform="rotate(-90 155.2 160.5)">1</text>
<text x="100.7" y="162.2" transform="rotate(-90 100.7 162.2)">3</text>
<text x="126.8" y="165">1</text>
<text x="135" y="165">2</text>
<text x="163.4" y="162.2" transform="rotate(-90 163.4 162.2)">2</text>
<text x="95.4" y="168.3">2</text>
<text x="142" y="173.8" transform="rotate(-90 142 173.8)">2</text>
<text x="142" y="168.8" transform="rotate(-90 142 168.8)">1</text>
<text x="77.3" y="179.8">2</text>
<text x="85.9" y="175.4" transform="rotate(-90 85.9 175.4)">3</text>
<text x="100.7" y="175.4" transform="rotate(-90 100.7 175.4)">1</text>
<text x="85.9" y="185.3" transform="rotate(-90 85.9 185.3)">1</text>
</g>
<g font-size="1.5" fill="#004080">
<text x="95" y="89.9">VIN</text>
<text x="98.2" y="87.8" transform="rotate(-90 98.2 87.8)">GNDA</text>
<text x="101.5" y="87.6" transform="rotate(-90 101.5 87.6)">VDDA</text>
<text x="113.1" y="87.6" transform="rotate(-90 113.1 87.6)">VDDP</text>
<text x="113.1" y="88.2">HDR</text>
<text x="113.4" y="84.9">BST</text>
<text x="95" y="94.8">PGD</text>
<text x="95" y="101.4">ON/SKIP</text>
<text x="113.4" y="101.4">LDR</text>
<text x="114.6" y="96.5">LX</text>
<text x="95" y="104.7">VSET</text>
<text x="95" y="106.4">VREF</text>
<text x="113.3" y="106.4">CSP</text>
<text x="95" y="108">TSET</text>
<text x="101.5" y="108.1" transform="rotate(-90 101.5 108.1)">OCT</text>
<text x="113.1" y="108.1" transform="rotate(-90 113.1 108.1)">GNDP</text>
<text x="113.2" y="108">CSN</text>
</g>
<g font-size="1.4">
<text x="204.8" y="52.4">VIN-1.8V</text>
<text x="214.7" y="52.4">PL3</text>
<text x="130.8" y="58.7">5VPCU</text>
<text x="211.4" y="54.1">HI0805R800R-10/5A_8</text>
<text x="226.6" y="56.6">VIN</text>
<text x="59.5" y="60.7">PR18</text>
<text x="59.5" y="62.3">15K_4</text>
<text x="103" y="65.1">22_6</text>
<text x="104.4" y="61">PR16</text>
<text x="119" y="65.6">PC12</text>
<text x="175.1" y="64">PC26</text>
<text x="199.8" y="65.6">PC44</text>
<text x="208.1" y="64">PC28</text>
<text x="80.9" y="70.6">1U/6.3V_6</text>
<text x="82.6" y="67.3">PC11</text>
<text x="133.8" y="67.3">PD2</text>
<text x="133.8" y="68.9">RB500V</text>
<text x="186.4" y="67.3">PC27</text>
<text x="186.4" y="68.8">0.1u/50V_6</text>
<text x="54.5" y="77.2">0.01U/50V_6</text>
<text x="61.1" y="75.5">PC9</text>
<text x="120.3" y="74.9" transform="rotate(-90 120.3 74.9)">1U/6.3V_6</text>
<text x="176.4" y="75.1" transform="rotate(-90 176.4 75.1)">2200P/50V_4</text>
<text x="202.9" y="75.8" transform="rotate(-90 202.9 75.8)">10u/25V_1206</text>
<text x="211.1" y="74.1" transform="rotate(-90 211.1 74.1)">10u/25V_1206</text>
<text x="57.8" y="80.5">+3V</text>
<text x="85.9" y="80.5">8116GND2</text>
<text x="119" y="80.5">2.2/F_6</text>
<text x="119.9" y="83.8">8116BST2</text>
<text x="120.6" y="78.8">PR6</text>
<text x="135.5" y="80.5">PC19</text>
<text x="135.5" y="82.1">.1u/50V_8</text>
<text x="52.9" y="88.7">PR4</text>
<text x="120.9" y="87.1">8116HDR2</text>
<text x="198.2" y="88.7">1.5UH/13A-PCMC104T--1R5MN/DCR 4.2m</text>
<text x="203.1" y="87.1">PL2</text>
<text x="39.2" y="94.5">(2)</text>
<text x="42" y="94.5">HWPG</text>
<text x="51.2" y="90.4">*10K/F_6</text>
<text x="120.9" y="95.4">8116LX2</text>
<text x="26.5" y="98.7">PR17</text>
<text x="33.1" y="98.7">47K_6</text>
<text x="120.9" y="100.3">8116LDR2</text>
<text x="176.7" y="97">PR24</text>
<text x="176.7" y="98.7">*2.2_8</text>
<text x="189.9" y="98.7">100K/F/0603</text>
<text x="190.9" y="97">PR9</text>
<text x="231.6" y="98.8">+ PC25</text>
<text x="244.4" y="98.7">PC33</text>
<text x="252.6" y="98.7">PC32</text>
<text x="29.8" y="106.9">PD3</text>
<text x="51.1" y="105.3">PC10</text>
<text x="51.1" y="106.8">0.1u/50V_6</text>
<text x="134.1" y="105.3">8116CSP2</text>
<text x="134.1" y="106.9">8116CSN2</text>
<text x="176.7" y="105.3">PC38</text>
<text x="203.3" y="106.4">475K/F/0603</text>
<text x="205.1" y="102.6">PR10</text>
<text x="245" y="102.4" transform="rotate(90 245 102.4)">10U/6.3V_8</text>
<text x="253.2" y="102.4" transform="rotate(90 253.2 102.4)">0.1uF/10V_4</text>
<text x="28.1" y="110.3">*SW1010CPT</text>
<text x="44.6" y="113.6">8116GND2</text>
<text x="222.9" y="108.6">PR8</text>
<text x="222.9" y="111.9">51/F/0603</text>
<text x="104.6" y="115.2">PR20</text>
<text x="104.9" y="119.3">short</text>
<text x="133.8" y="118.5">PC18</text>
<text x="198.6" y="118.8">PC20</text>
<text x="234.2" y="117.2" transform="rotate(-90 234.2 117.2)">330U_2.5V_7343_ESR9</text>
<text x="58.2" y="120.2">8116REF2</text>
<text x="97.5" y="125.1">8116GND2</text>
<text x="112.4" y="125.1">1000P/50V_4</text>
<text x="117.3" y="121.8">PC17</text>
<text x="134.4" y="120.5" transform="rotate(90 134.4 120.5)">22P/50V_4</text>
<text x="178.1" y="120.3" transform="rotate(-90 178.1 120.3)">*1500P/50V/X7R_4</text>
<text x="193.9" y="121.1">4700PF/25V/X7R/0402</text>
<text x="222.9" y="123.5">9.1K/F/0603</text>
<text x="224.6" y="120.2">PR7</text>
<text x="26.5" y="131.7">PR5</text>
<text x="59.5" y="131.7">0/F_4</text>
<text x="61.1" y="130.1">PR19</text>
<text x="218" y="131.7">8116GND2</text>
<text x="24.8" y="133.4">47.5K/F_4</text>
<text x="47.9" y="133.4">PC15</text>
<text x="47.9" y="135">0.1u/25V_4</text>
<text x="13.3" y="143.3">PC16</text>
<text x="21.8" y="138.4">8116VSET2</text>
<text x="59.9" y="141.4">PR21</text>
<text x="77.6" y="140">PC13</text>
<text x="77.6" y="143.3">1000P/50V_4</text>
<text x="123.9" y="138.3">8116GND2</text>
<text x="24.8" y="146.6">90.9K/F_4</text>
<text x="26.5" y="144.9">PR22</text>
<text x="43" y="146.6">8116GND2</text>
<text x="56.2" y="144.9">*130K/F/0603</text>
<text x="102.4" y="149.9">PR3</text>
<text x="114" y="149.9">*SW1010CPT@NC</text>
<text x="115.7" y="148.2">PD1</text>
<text x="14.6" y="154.4" transform="rotate(-90 14.6 154.4)">1000P/50V_4</text>
<text x="64.4" y="151.5">8116GND2</text>
<text x="72.7" y="151.5">8116GND2</text>
<text x="84.6" y="151.1">VIN</text>
<text x="102.4" y="151.5">1M_4@EV</text>
<text x="115.7" y="156">PR1</text>
<text x="16.6" y="158.1">8116GND2</text>
<text x="29.8" y="158.1">8116GND2</text>
<text x="79.3" y="161.4">PR14</text>
<text x="115.7" y="161.4">0_4@EV</text>
<text x="156.9" y="156.5">PC2</text>
<text x="164" y="158.4">+</text>
<text x="165.2" y="156.5">PC3</text>
<text x="166.8" y="158.1">*100U/6.3V_3528@NC</text>
<text x="76" y="163.1">1M/F_6@EV</text>
<text x="128.9" y="162.6">PR2</text>
<text x="128.9" y="168">*0_4@NC</text>
<text x="104.1" y="173">PQ2</text>
<text x="143.7" y="173">PC1</text>
<text x="158.2" y="171.8" transform="rotate(-90 158.2 171.8)">10U/4V/X6S_8@EV</text>
<text x="102.4" y="174.6">CH2507SPT/60V/250MA@EV</text>
<text x="143.7" y="174.6">0.22U/25V/X7R_6@EV</text>
<text x="64.4" y="184.5">PDTC144EU/50V/30MA@EV</text>
<text x="74.3" y="182.9">PQ3</text>
<text x="92.5" y="181.2">PR15</text>
<text x="92.5" y="182.9">1M/F_6@EV</text>
<text x="211.4" y="201">Size</text>
<text x="211.4" y="202.7">Custom</text>
<text x="216.3" y="201">Document Number</text>
<text x="265.9" y="201">Rev</text>
<text x="265.9" y="202.7">A1A</text>
<text x="211.4" y="206">Date:</text>
<text x="216.3" y="206">Friday, November 21, 2008</text>
<text x="244.4" y="206">Sheet</text>
<text x="252.6" y="206">1</text>
<text x="259.2" y="206">of</text>
<text x="264.2" y="206">2</text>
</g>
<g font-size="1.2">
<text x="28.6" y="1.2">1</text>
<text x="82.5" y="1.2">2</text>
<text x="136.4" y="1.2">3</text>
<text x="190.3" y="1.2">4</text>
<text x="244.3" y="1.2">5</text>
<text x=".4" y="28.3">A</text>
<text x="271.7" y="28.3">A</text>
<text x=".4" y="79.4">B</text>
<text x="271.7" y="79.4">B</text>
<text x=".4" y="130.6">C</text>
<text x="271.7" y="130.6">C</text>
<text x=".4" y="181.7">D</text>
<text x="271.7" y="181.7">D</text>
<text x="28.6" y="207.4">1</text>
<text x="82.5" y="207.4">2</text>
<text x="136.4" y="207.4">3</text>
<text x="190.3" y="207.4">4</text>
<text x="244.3" y="207.4">5</text>
</g>
</svg>
